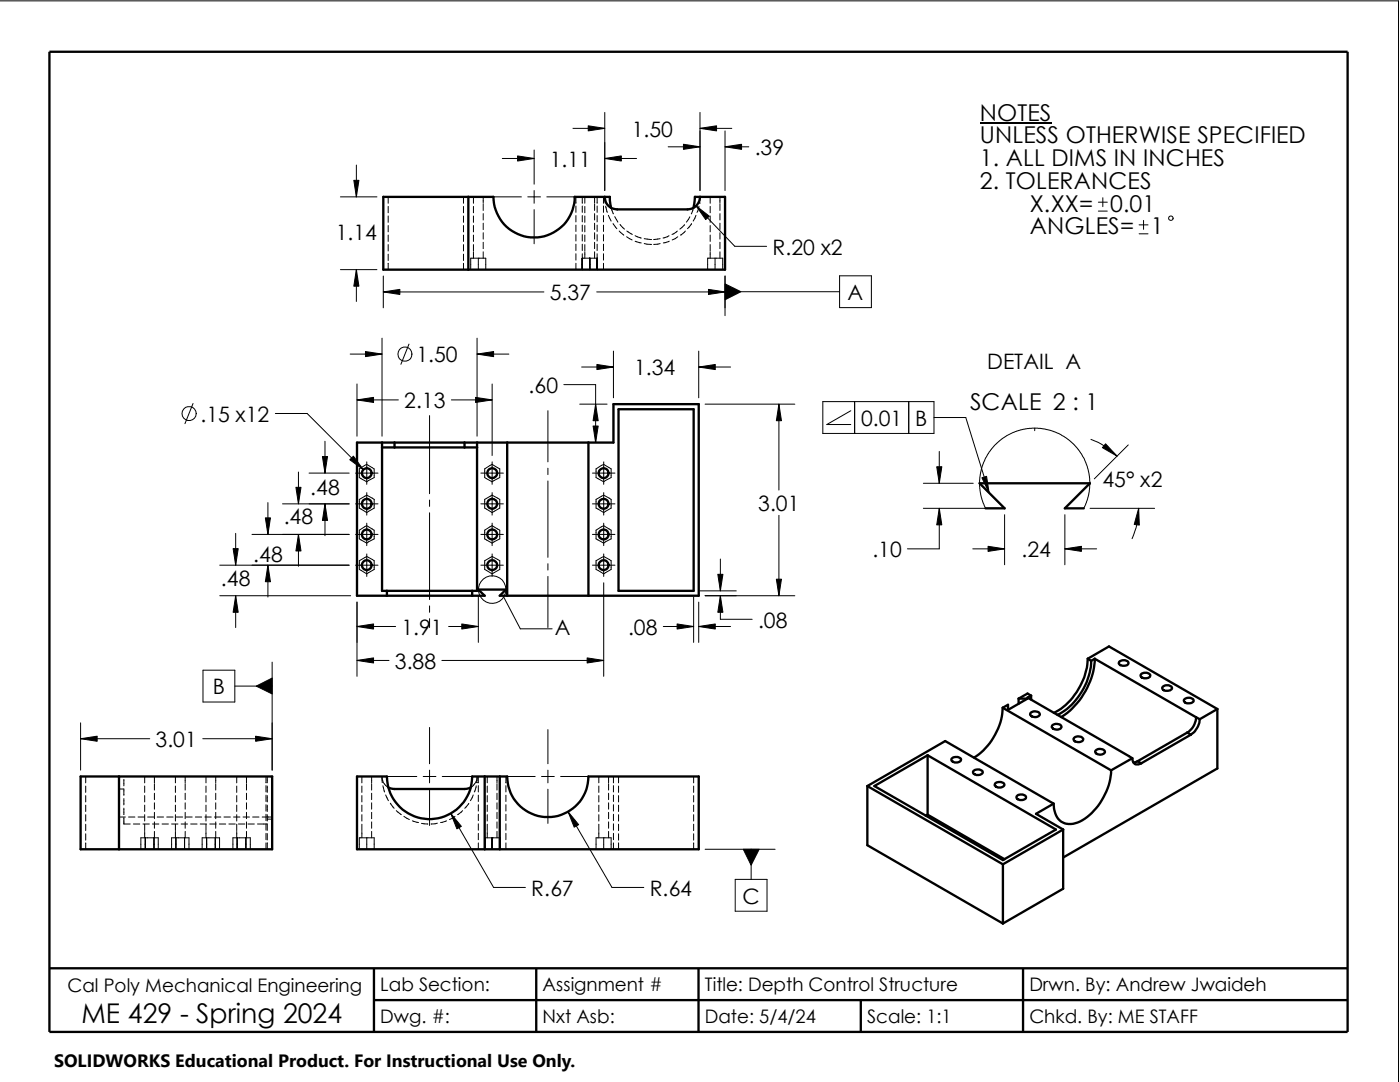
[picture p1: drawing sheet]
<svg xmlns="http://www.w3.org/2000/svg" width="279mm" height="216mm" viewBox="0 0 279 216" stroke-linecap="round" stroke-linejoin="round" font-family="sans-serif">
<g fill="none" stroke="#000" stroke-width=".2">
<path d="M-.1 .2h279.2v215.7M67.9 39.3h7.3M71.1 32.9v6.4M77.5 39.3v1.3M92.5 39.3v1.3M94.5 39.3v1.3M96.4 39.3v1.3M97.2 39.3h6.9M100.2 31.6h6.4M105.3 39.3h2.6M106.6 29.9v6.8M106.6 38v2.6"/>
<path d="M109.1 39.3h6.9M114.3 25.6h6.4M114.9 39.3v1.3M116.2 39.3v1.3M116.7 39.3v1.3M118.7 39.3v1.3M119.2 39.3v1.3M120.4 39.3v1.3M120.7 39.3l.1 1.2M120.7 22.4v15.6M120.7 31.6h6.3M133.3 29.3h6.4"/>
<path d="M139.7 39.3l-.1 1.2M139.7 22.4v15.6M139.7 25.6h6.3M141.7 39.3v1.3M143.7 39.3v1.3M144.7 26.1v11.9M144.7 29.3h4.7M220.1 39.5v1.7M67.9 53.8h7.3M71.1 53.8v6.4M76.5 58.3h32M76.5 55.1v6.3"/>
<path d="M77.5 41.2v1.3M77.5 43.1v1.3M77.5 45v1.3M77.5 46.9v1.3M77.5 48.8v1.3M77.5 50.7v1.3M77.5 52.5v1.3M92.5 41.2v1.3M92.5 43.1v1.3M92.5 45v1.3M92.5 46.9v1.3M92.5 48.8v1.3"/>
<path d="M92.5 50.7v1.3M92.5 52.5v1.3M93.9 53.8v-2.3h3v2.3M94.5 41.2v1.3M94.5 43.1v1.3M94.5 45v1.3M94.5 46.9v1.3M94.5 48.8v1.3M94.5 50.2v1.3M95.5 51.5v2.3M96.4 40.7v1.3M96.4 42.6v1.3"/>
<path d="M96.4 44.5v1.3M96.4 46.4v1.3M96.4 48.3v1.3M96.4 50.2v1.3M106.6 41.8v6.8M114.9 41.1v1.3M114.9 43v1.3M114.9 44.9v1.3M114.9 46.8v1.3M114.9 48.7v1.3M114.9 50.6v1.3M114.9 52.5v1.3"/>
<path d="M116.2 51.5h3M116.2 41.1v1.3M116.2 43v1.3M116.2 44.9v1.3M116.2 46.8v1.3M116.2 48.7v1.3M116.2 50.6v3.2M116.7 41.2v1.3M116.7 43.1v1.3M116.7 45v1.3M116.7 46.9v1.3M116.7 48.8v1.3"/>
<path d="M116.7 50.2v1.3M117.7 51.5v2.3M118.7 40.7v1.3M118.7 42.6v1.3M118.7 44.5v1.3M118.7 46.4v1.3M118.7 48.3v1.3M118.7 50.2v1.3M119.1 58.3h25.6M119.2 41.1v1.3M119.2 43v1.3M119.2 44.9v1.3"/>
<path d="M119.2 46.8v1.3M119.2 48.7v1.3M119.2 50.6v3.2M120.4 41.1v1.3M120.4 43v1.3M120.4 44.9v1.3M120.4 46.8v1.3M120.4 48.7v1.3M120.4 50.6v1.3M120.4 52.5v1.3M120.9 41.1l.3 1.3M121.4 43l.6 1.1"/>
<path d="M122 41.5l.4 1.2M122.3 44.6l.8 1M122.7 43.2l.6 1.1M123.6 46.1l.9 .8M123.7 44.8l.9 .9M125.1 47.2l1.1 .7M125.1 46.1l1.1 .7M126.7 48.1l1.3 .4M126.7 47l1.3 .5M128.6 48.6l1.2 .2M128.6 47.6l1.2 .2M129.8 48.8h.1"/>
<path d="M129.8 47.8h.1M131.7 48.6l-1.2 .2M131.7 47.6l-1.2 .2M133.5 47l-1.2 .5M133.6 48.1l-1.2 .4M135.2 46.1l-1.1 .7M135.3 47.2l-1.1 .7M136.6 44.8l-.9 .9M136.8 46.1l-1 .8M137.7 43.3l-.7 1M138 44.6l-.8 1M138.3 41.5l-.3 1.2"/>
<path d="M138.9 43l-.6 1.1M138.9 41.1l7.7 8h6.4M139.5 41.1l-.4 1.3M139.6 40.5h.1M141.2 53.8v-2.3h3v2.3M141.7 41.2v1.3M141.7 43.1v1.3M141.7 45v1.3M141.7 46.9v1.3M141.7 48.8v1.3M141.7 50.2v1.3M142.7 51.5v2.3"/>
<path d="M143.7 40.7v1.3M143.7 42.6v1.3M143.7 44.5v1.3M143.7 46.4v1.3M143.7 48.3v1.3M143.7 50.2v1.3M144.7 58.2h22.9M144.7 55.1v7.9M167.6 55h6.3v6.4h-6.3zM219.2 42.1h1.8M219.2 40.3h1.8M227.3 46.7h1.8"/>
<path d="M227.3 44.9h1.8M228.2 44v1.8M69.9 70.7h6.3M71.2 76.6v10.4M71.2 79.8h8.3M76.2 67.5v19.5M81.6 68.7l-1.6 4M90.1 79.8h8.1M95.2 67.5v19.5M95.2 70.7h6.4M98.2 76.6v14.3M112.5 76.8h6.4v11.5"/>
<path d="M116.1 73.2h6.3M122.4 70.1v9.3M139.4 70.1v9.3M139.4 73.2h6.4M38.5 80.5l-1.6 4M54.9 82.5h6.4l11.2 11.2M59.6 94.2v6.3M61.7 94.4h8M64.9 88.1v6.3M71 94.4h4.4M71.7 99.7l1.5-.9 1.1 .6 .4 .3v1.7l-1.5 .9-1.5-.9zM73.2 92.7l-1.5 .9v1.7l.4 .2 1.1 .6 1.5-.8v-1.7"/>
<path d="M73.2 92.2v4.4M73.2 98.3v4.5M73.2 92.7l1.4 .9M85.7 82.9v15.6M85.7 99.8v1.2M96 94.4h4.5M96.7 93.6l1.5-.9 1.5 .9v1.7l-1.5 .8-1.1-.6-.4-.2zM96.7 99.7l1.5-.9 1.1 .6 .4 .3v1.7l-1.5 .9-1.5-.9zM98.2 92.2v4.4M98.2 98.3v4.5M109.3 82v10.2M109.3 93.4v1.3"/>
<path d="M109.3 96v15.2M115.7 80.6h5.5M118.2 94.4h4.5M119 93.6l1.5-.9 1.5 .9v1.7l-1.5 .8-1.5-.8zM119 99.7l1.5-.9 1.1 .6 .4 .3v1.7l-1.5 .9-1.5-.9zM120.5 92.2v4.4M120.5 98.3v4.5M140.7 80.6h17.9M155.4 80.6v17.2M164.2 80.1h22.2v6.4h-22.2zM169.8 82l-4.8 2.7h4.8M170.6 80.1v6.4"/>
<path d="M181.4 80.1v6.4M184.3 96.4h9.9M186.4 83.3h6.3l4.7 15M187.5 90.1v6.3M206.5 85.4v.5M217.7 87.7a14.5 14.5 0 0 1 5.2 3.3M225.2 88.8l-6.8 6.7M43.9 112.8h25.8M43.9 118.9h26.1M47 106.4v6.4M47 118.9v6.3M50.3 106.6h19.4"/>
<path d="M53.5 100.3v6.3M53.5 112.8v6.3M56.4 100.5h13.3M59.6 106.6v6.4M64.9 100.5v6.4M71 112.8h4.4M71 100.5h4.4M71 106.6h4.4M71.7 111.9l1.5-.9 1.1 .6 .4 .3v1.7l-1.5 .9-1.5-.9zM73.2 104.9l-1.5 .9v1.7l.4 .2 1.1 .7 1.5-.9v-1.7M73.2 104.4v4.5M73.2 110.5v4.5"/>
<path d="M73.2 104.9l1.4 .9M85.7 102.3v17.3M95.5 118.9v9.3M96 112.8h4.5M96 100.5h4.5M96 106.6h4.5M96.7 105.8l1.5-.9 1.5 .9v1.7l-1.5 .9-1.1-.7-.4-.2zM96.7 111.9l1.5-.9 1.1 .6 .4 .3v1.7l-1.5 .9-1.5-.9zM98.2 104.4v4.5M98.2 110.5v4.5M100.5 119.2l3.3 6.3h6.4M109.3 112.5v1.2"/>
<path d="M109.3 115v10.2M118.2 112.8h4.5M118.2 100.5h4.5M118.2 106.6h4.5M119 105.8l1.5-.9 1.5 .9v1.7l-1.5 .9-1.5-.9zM119 111.9l1.5-.9 1.1 .6 .4 .3v1.7l-1.5 .9-1.5-.9zM120.5 104.4v4.5M120.5 110.5v4.5M120.5 116.3v18.7M138.4 119.2v9M139.7 117.9h7.2M140.7 118.9h17.9"/>
<path d="M143.8 118.9v4.7h6.3M143.8 111.5v6.4M155.4 102.8v16.1M184.3 101.4h14.9M187.5 101.4v8.1h-6.4M194.1 109.5h6.4M196.7 101.4l-1-2.7-.2-2.9 .4-2.5 1.2-2.7 1.8-2.2 2-1.4 2.1-1 1.3-.4 1.7-.2 2.5 .2 1.6 .4 1.7 .7 2.4 1.8 1.6 2.1 1.2 2.5 .5 3-.2 2.7-.5 1.4-.5 1.2M200.5 102.7v10M212.5 109.5h6.4M212.5 102.7v10M217.6 101.4h12.8M227.2 101.4a15 15 0 0 1-1.3 6.1"/>
<path d="M40.5 133.7h6.4v6.4h-6.4zM46.9 136.9h7.4M54.3 132.1v21.6M71.2 125h7.8M71.2 120.1v14.9M71.2 131.8h6.4M85.7 120.9v1.3M85.7 123.4v1.8M88.2 131.8h32.3M89.5 125h6M132.4 125h6M139.4 125h6.4"/>
<path d="M139.4 120.1v8.1M16.1 144.2v9.5M16.1 147.4h13.8M17.1 154.9v1.3M17.1 156.8v1.3M17.1 158.7v1.3M23.7 157.4h1v1.3M24.7 155.5v1.3M24.7 159.3v1.3M28.9 154.9v1.3M28.9 156.8v1.3M28.9 158.7v1.3"/>
<path d="M30.8 154.9v1.3M30.8 156.4v1.2M30.8 158.3v1.3M35 154.9v1.3M35 156.8v1.3M35 158.7v1.3M37 154.9v1.3M37 156.4v1.2M37 158.3v1.3M40.5 147.4h13.8M41.1 154.9v1.3M41.1 156.8v1.3"/>
<path d="M41.1 158.7v1.3M43.1 154.9v1.3M43.1 156.4v1.2M43.1 158.3v1.3M47.2 154.9v1.3M47.2 156.8v1.3M47.2 158.7v1.3M49.2 154.9v1.3M49.2 156.4v1.2M49.2 158.3v1.3M53.1 154.9v1.3M53.1 156.8v1.2"/>
<path d="M53.1 158.7v1.2M53.3 154.9v1.3M53.3 156.8v1.3M53.3 158.7v1.3M72.2 154.9v1.3M72.2 156.8v1.3M72.2 158.7v1.3M74.2 154.9v1.3M74.2 156.4v1.2M74.2 158.3v1.3M75.9 154.9h7.3M76.2 154.9l.1 1.3"/>
<path d="M76.2 155.3l.3 .8M76.4 156.8l.4 1.2M76.6 156.3l.9 .8M77 158.6l.5 1.2M84.5 154.9h2.5M85.7 145.2v7.2M85.7 153.7v2.5M85.7 157.5v7.2M88.3 154.9h7.2M94.4 158.6l-.5 1.2M94.8 156.3l-.9 .8M95 156.8l-.3 1.2"/>
<path d="M95.1 156.2h.1M95.2 154.9l-.1 1.3M95.2 155.3l-.3 .8M95.5 154.9v1.3M95.5 156.8v1.2M95.5 158.7v1.2M97.2 154.9v1.3M97.2 156.8v1.3M97.2 158.7v1.3M99.2 154.9v1.3M99.2 156.4v1.2M99.2 158.3v1.3"/>
<path d="M99.9 154.9h6.9M101 154.9v1.3M101 156.8v1.2M101 158.7v1.2M108.1 154.9h2.5M109.3 145.6v6.8M109.3 153.7v2.5M109.3 157.5v6.8M111.9 154.9h6.8M119.5 154.9v1.3M119.5 156.8v1.3M119.5 158.7v1.3"/>
<path d="M121.5 154.9v1.3M121.5 156.4v1.2M121.5 158.3v1.3M122.4 154.9v1.3M122.4 156.8v1.2M122.4 158.7v1.2M123.4 154.9v1.3M123.4 156.8v1.3M123.4 158.7v1.3M138.4 154.9v1.3M138.4 156.8v1.3M138.4 158.7v1.3"/>
<path d="M17.1 160.7v1.2M17.1 162.6v1.2M17.1 164.5v1.2M17.1 166.4v1.2M17.1 168.2v1.3M23.7 163h1.3M24.7 163.2v1.2h1.3M24.7 161.2v1.3M25.7 163h1.2M26.6 164.4h1.3M27.6 163h1.2M28.1 169.5v-2.3h3.5v2.3"/>
<path d="M28.5 164.4h1.3M28.9 160.7v1.2M28.9 162.6v1.2M28.9 164.5v1.2M28.9 165.9v1.3M29 167.2v2.3M29.5 163h1.2M30.4 164.4h1.3M30.7 167.2v2.3M30.8 160.2v1.3M30.8 162.1v1.3M30.8 164v1.3"/>
<path d="M30.8 165.9v1.3M31.4 163h1.2M32.3 164.4h1.3M33.3 163h1.2M34.2 164.4h1.3M34.2 169.5v-2.3h3.5v2.3M35 160.7v1.2M35 162.6v1.2M35 164.5v1.2M35 165.9v1.3M35.1 167.2v2.3M35.2 163h1.2"/>
<path d="M36.2 164.4h1.2M36.8 167.2v2.3M37 160.2v1.3M37 162.1v1.3M37 164v1.3M37 165.9v1.3M37.1 163h1.3M38.1 164.4h1.2M39 163h1.3M40 164.4h1.2M40.3 169.5v-2.3h3.5v2.3M40.9 163h1.3"/>
<path d="M41.1 160.7v1.2M41.1 162.6v1.2M41.1 164.5v1.2M41.1 165.9v1.3M41.2 167.2v2.3M41.9 164.4h1.2M42.8 163h1.3M43 167.2v2.3M43.1 160.2v1.3M43.1 162.1v1.3M43.1 164v1.3M43.1 165.9v1.3"/>
<path d="M43.8 164.4h1.2M44.7 163h1.3M45.7 164.4h1.2M46.5 169.5v-2.3h3.5v2.3M46.6 163h1.3M47.2 160.7v1.2M47.2 162.6v1.2M47.2 164.5v1.2M47.2 165.9v1.3M47.3 167.2v2.3M47.6 164.4h1.3M48.5 163h1.3"/>
<path d="M49.1 167.2v2.3M49.2 160.2v1.3M49.2 162.1v1.3M49.2 164v1.3M49.2 165.9v1.3M49.5 164.4h1.3M50.4 163h1.3M51.4 164.4h1.9v1.3M52.3 163h2M53.1 160.6v1.2M53.1 162.5v1.2M53.1 164.4v1.3"/>
<path d="M53.1 166.3v1.3M53.1 168.2v1.3M53.3 160.7v1.2M53.3 162.6v1.2M53.3 166.3v1.3M53.3 168.2v1.3M53.3 163.4h1M71.7 169.5v-2.3h3v2.3M72.2 160.7v1.2M72.2 162.6v1.2M72.2 164.5v1.2M72.2 165.9v1.3"/>
<path d="M73.2 167.2v2.3M74.2 160.2v1.3M74.2 162.1v1.3M74.2 164v1.3M74.2 165.9v1.3M77.9 160.3l.8 1M79.1 161.8l1 .8M80.6 162.9l1.1 .6M82.3 163.8l1.2 .3M84.1 164.3l1.2 .1M85.3 164.4h.1M87.3 164.3l-1.3 .1"/>
<path d="M89.1 163.8l-1.2 .3M90 162.3l8.5 14.8h6.4M90.8 162.9l-1.1 .6M92.3 161.8l-1 .8M93.6 160.3l-.8 1M95.5 160.6v1.2M95.5 162.5v1.2M95.5 164.4v1.3M95.5 166.3v1.3M95.5 168.2v1.3M97.2 160.7v1.2M97.2 162.6v1.2"/>
<path d="M97.2 164.5v1.2M97.2 165.9v1.3M98.2 167.2v2.3M99.2 160.2v1.3M99.2 162.1v1.3M99.2 164v1.3M99.2 165.9v1.3M99.7 167.2v2.3M99.8 167.2h-3.1v2.3M101 160.6v1.2M101 162.5v1.2M101 164.4v1.3"/>
<path d="M101 166.3v1.3M101 168.2v1.3M113.4 162l8.7 15.1h6.4M119 169.5v-2.3h3v2.3M119.5 160.7v1.2M119.5 162.6v1.2M119.5 164.5v1.2M119.5 165.9v1.3M120.5 167.2v2.3M121.5 160.2v1.3M121.5 162.1v1.3M121.5 164v1.3"/>
<path d="M121.5 165.9v1.3M122.4 160.6v1.2M122.4 162.5v1.2M122.4 164.4v1.3M122.4 166.3v1.3M122.4 168.2v1.3M123.4 160.7v1.2M123.4 162.6v1.2M123.4 164.5v1.2M123.4 166.4v1.2M123.4 168.2v1.3M138.4 160.7v1.2"/>
<path d="M138.4 162.6v1.2M138.4 164.5v1.2M138.4 166.4v1.2M138.4 168.2v1.3M140.7 169.5h14M146.7 175.5h6.4v6.3h-6.4zM149.9 169.5v6"/>
<circle cx="233.7" cy="43.6" r=".44"/>
<circle cx="80.8" cy="70.7" r="1.41"/>
<circle cx="37.7" cy="82.5" r="1.41"/>
<circle cx="98.2" cy="117.6" r="2.75"/>
</g>
<g fill="none" stroke="#000" stroke-width=".47">
<path d="M9.9 10.3h259v195.6h-259zM93.5 39.3v14.5M120.7 39.3a2.46 2.46 0 0 0 2.5 2.5h14a2.53 2.53 0 0 0 2.5-2.5M122 41.5l-.3-2.2h-7a8.1 8.1 0 0 1-8.1 8.1 8.1 8.1 0 0 1-8.1-8.1h-22v14.5h68.2v-14.5h-6l-.3 2.2M76.2 88.3h-5v30.6h6M76.2 88.3v29.6h1M76.2 89.3h2.5M76.2 88.3h2.5M78.7 88.3h14M78.7 88.3v1M78.7 89.3h14M92.7 88.3v1"/>
<path d="M92.7 89.3h2.5M92.7 88.3h2.5M95.2 88.3v29.6h-1M95.2 88.3h6M101.2 88.3v30.6M101.2 88.3h16.2M117.4 88.3h5v-7.7h17v38.3h-22M117.4 88.3v30.6M123.4 81.7h15v36.2h-15zM77.2 118.9h17M77.2 117.9h17M77.2 117.9v1"/>
<path d="M94.2 118.9h2.5l-1.2-1.3h5.5l-1.3 1.3h1.5M94.2 117.9v1M101.2 118.9h16.2M196.7 101.4h3.8l-5-5h22l-5 5h3.8M203.3 139.4h1.8l-3.9 2.2v-1l-1.1 .6M203.3 139.4v1M205.8 138.8v.8M205.8 138.8l-.7-.4-1.8 1M205.8 138.8l-.7 .4 20.9 12.1M217.1 131.4l.7 .5M217.1 131.4l4.2-2.4 21.7 12.5M217.1 131.4a13 13 0 0 1-6.8 10.8"/>
<path d="M217.8 131.9a13 13 0 0 1-6.8 10.8M218.5 131.4l20.2 11.7M218.5 131.4l-.7 .5M218.5 131.4a14.8 14.8 0 0 1-6.7 11.7M223.4 132.1a1.1 1.1 0 0 1 1.8 .3 1.22 1.22 0 0 1-1.9-.1zM227.8 134.5a1.24 1.24 0 0 1 1.8 .2 1.12 1.12 0 0 1-2 .1zM232 137.1a1.25 1.25 0 0 1 1.9 .1 1.12 1.12 0 0 1-2 .1zM236.3 139.6a1.25 1.25 0 0 1 1.9 .1 1.12 1.12 0 0 1-1.9 .1zM16.1 154.9h38.2v14.6h-38.2zM23.7 154.9v14.6M71.2 154.9h6a8.5 8.5 0 0 0 8.5 8.6 8.5 8.5 0 0 0 8.5-8.6h7a8.1 8.1 0 0 0 8.1 8.1 8.1 8.1 0 0 0 8.1-8.1h22v14.6h-68.2zM77.5 157.1l1.2 .3h14l1.2-.3"/>
<path d="M96.7 154.9v14.6M99.7 154.9v14.6M173.1 156.8l15.5-8.9 21.7 12.5M173.1 156.8l27.1 15.7M173.1 156.8v11.9l27.1 15.6M174.5 156.8l10.6-6.1 25.6 14.8-10.5 6.1zM185.1 150.7v11.9M189.9 151.3a1.3 1.3 0 0 1 1.9 .3 1.12 1.12 0 0 1-1.9 0zM194.3 153.8a1.13 1.13 0 0 1 1.8 .4 1.22 1.22 0 0 1-1.9-.1zM198.6 156.3a1.13 1.13 0 0 1 1.8 .4 1.22 1.22 0 0 1-1.9-.1zM200.1 141.2a12.8 12.8 0 0 1-5.7 10M200.1 141.2l21.6 12.5"/>
<path d="M202.9 158.8a1.1 1.1 0 0 1 1.9 .4 1.17 1.17 0 0 1-1.9-.1zM205.7 142.3a1.13 1.13 0 0 1 1.8 .3 1.19 1.19 0 0 1-1.9-.1zM210 144.8a1.13 1.13 0 0 1 1.8 .3 1.19 1.19 0 0 1-1.9-.1zM214.5 147.2a1.23 1.23 0 0 1 1.7 .3 1.06 1.06 0 0 1-1 .6 1.06 1.06 0 0 1-1-.7zM218.7 149.8a1.13 1.13 0 0 1 1.8 .3 1.19 1.19 0 0 1-1.9-.1zM221.7 153.7a12.4 12.4 0 0 1-6.6 10.4 3.2 3.2 0 0 1-4.7-2.7l-.1-1M226 151.3a1.08 1.08 0 0 0 .5 1.2 1.08 1.08 0 0 0 1.3-.2M226 151.3l-4.3 2.4M227 151.9l-.8 .2M227 151.9l.8 .4M236.9 146.2l.8 .4M236.9 146.2l-9.9 5.7"/>
<path d="M237.7 146.6l-9.9 5.7M238.7 143.1l.7 .4M238.7 143.1a3.8 3.8 0 0 1-1.8 3.1M239.4 143.5a4.1 4.1 0 0 1-1.7 3.1M243 141.5l-3.6 2M243 141.5v11.8l-30.8 17.8M185.1 162.6l15.4 8.8M185.1 162.6l-.4 .2M200.2 172.5v11.8M210.3 160.4l-3.5 2 5.4 3.1M212.2 165.5l-12 7M212.2 165.5v11.8l-12 7"/>
<path d="M9.9 193.2h259M74.6 193.2v12.7M74.6 199.6h194.3M107 193.2v12.7M139.4 193.2v12.7M171.8 199.6v6.3M204.2 193.2v12.7"/>
<circle cx="73.2" cy="94.4" r=".97"/>
<circle cx="98.2" cy="94.4" r=".97"/>
<circle cx="120.5" cy="94.4" r=".97"/>
<circle cx="73.2" cy="100.5" r=".98"/>
<circle cx="73.2" cy="112.8" r=".98"/>
<circle cx="73.2" cy="106.7" r=".97"/>
<circle cx="98.2" cy="100.5" r=".98"/>
<circle cx="98.2" cy="112.8" r=".98"/>
<circle cx="98.2" cy="106.7" r=".97"/>
<circle cx="120.5" cy="100.5" r=".98"/>
<circle cx="120.5" cy="112.8" r=".98"/>
<circle cx="120.5" cy="106.6" r=".97"/>
</g>
<path d="M195.5 24.6h14.4" fill="none" stroke="#000" stroke-width=".25"/>
<g fill="#000" stroke="#000" stroke-width=".2">
<path d="M70.6 36h1l-.5 3.3zM103.3 31.1l3.3 .5-3.3 .5zM117.4 25.1l3.3 .5-3.3 .5zM120.7 31.6l3.3-.5v1zM139.7 25.6l3.3-.5v1zM136.4 28.8l3.3 .5-3.3 .5zM144.7 29.3l3.3-.5v1zM71.1 53.8l.5 3.3h-1zM76.5 58.3l3.3-.6v1.1zM138.9 41.1l2.7 2-.8 .7zM141.4 57.7l3.3 .6-3.3 .5zM144.7 56.6l3.2 1.6-3.2 1.6z"/>
<path d="M71.2 79.8l3.3-.5v1zM72.9 70.1l3.3 .6-3.3 .5zM95.2 70.7l3.3-.6v1.1zM94.9 79.3l3.3 .5-3.3 .5zM119.1 72.7l3.3 .5-3.3 .5zM139.4 73.2l3.3-.5v1zM64.3 91.1h1.1l-.5 3.3zM69.8 91.7l.7-.7 2 2.7zM118.9 80.6l.5 3.3h-1zM118.4 85h1l-.5 3.3zM155.4 80.6l.6 3.3h-1.1zM186.9 93.1h1.1l-.5 3.3z"/>
<path d="M196 95.3l.9-.3 .5 3.3zM220.6 88.6l2.3 2.4-2.9-1.7zM47 118.9l.5 3.3h-1zM46.5 109.5h1l-.5 3.3zM53.5 112.8l.5 3.3h-1zM53 103.3h1l-.5 3.3zM59.1 97.2h1l-.5 3.3zM59.6 106.6l.5 3.3h-1zM64.9 100.5l.5 3.3h-1.1zM143.3 114.6h1l-.5 3.3zM143.8 118.9l.5 3.3h-1zM154.9 115.6h1.1l-.6 3.3z"/>
<path d="M187.5 101.4l.5 3.3h-1.1zM197.2 109l3.3 .5-3.3 .5zM212.5 109.5l3.3-.5v1zM227.2 101.4l.2 3.4-1-.2zM51.1 136.9l3.2-1.6v3.2zM71.2 131.8l3.3-.5v1zM71.2 125l3.3-.5v1zM92.2 124.5l3.3 .5-3.3 .5zM117.2 131.3l3.3 .5-3.3 .5zM135.1 124.5l3.3 .5-3.3 .5zM139.4 125l3.3-.5v1zM16.1 147.4l3.3-.5v1z"/>
<path d="M51 146.9l3.3 .5-3.3 .5zM90 162.3l2.1 2.6-.9 .5zM113.4 162l2.1 2.5-.9 .6zM148.3 169.5h3.2l-1.6 3.1z"/>
</g>
<path d="M10.8 209.2h104.1v6.7h-104.1z" fill="#fff"/>
<text font-size="5.4" x="16.3" y="204">ME 429 - Spring 2024</text>
<g font-size="4.6">
<text x="195.5" y="24.1">NOTES</text>
<text x="195.5" y="28.6">UNLESS OTHERWISE SPECIFIED</text>
<text x="195.5" y="33.1">1. ALL DIMS IN INCHES</text>
<text x="195.5" y="37.7">2. TOLERANCES</text>
<text x="205.5" y="42.2">X.XX=</text>
<text x="205.5" y="46.7">ANGLES=</text>
<text x="221.5" y="42.2">0.01</text>
<text x="229.7" y="46.7">1</text>
<text x="193.6" y="81.7">SCALE 2 : 1</text>
</g>
<g font-size="4.2">
<text x="126.1" y="27.3">1.50</text>
<text x="109.7" y="33.3">1.11</text>
<text x="150.6" y="30.9">.39</text>
<text x="67" y="47.8">1.14</text>
<text x="154.2" y="50.8">R.20 x2</text>
<text x="109.7" y="59.9">5.37</text>
<text x="169.2" y="59.9">A</text>
<text x="83.1" y="72.3">1.50</text>
<text x="126.6" y="74.9">1.34</text>
<text x="197" y="73.5">DETAIL A</text>
<text x="80.7" y="81.5">2.13</text>
<text x="105.5" y="78.4">.60</text>
<text x="40" y="84.2">.15 x12</text>
<text x="171.9" y="85">0.01</text>
<text x="182.7" y="85">B</text>
<text x="61.9" y="98.8">.48</text>
<text x="151.3" y="102">3.01</text>
<text x="220" y="97.2">45° x2</text>
<text x="56.6" y="104.6">.48</text>
<text x="50.5" y="112.1">.48</text>
<text x="174.1" y="111.2">.10</text>
<text x="203.9" y="111.2">.24</text>
<text x="44.1" y="117">.48</text>
<text x="151.3" y="125.3">.08</text>
<text x="80.1" y="126.7">1.91</text>
<text x="110.7" y="126.7">A</text>
<text x="125.3" y="126.7">.08</text>
<text x="78.8" y="133.4">3.88</text>
<text x="42.5" y="138.6">B</text>
<text x="31.1" y="149.1">3.01</text>
<text x="106" y="178.8">R.67</text>
<text x="129.7" y="178.8">R.64</text>
<text x="148.2" y="180.3">C</text>
</g>
<g font-size="3.7">
<text x="13.5" y="197.9">Cal Poly Mechanical Engineering</text>
<text x="75.9" y="197.8">Lab Section:</text>
<text x="108.3" y="197.8">Assignment #</text>
<text x="140.7" y="197.8">Title: Depth Control Structure</text>
<text x="205.4" y="197.8">Drwn. By: Andrew Jwaideh</text>
<text x="75.9" y="204.2">Dwg. #:</text>
<text x="108.3" y="204.2">Nxt Asb:</text>
<text x="140.7" y="204.2">Date: 5/4/24</text>
<text x="173.1" y="204.2">Scale: 1:1</text>
<text x="205.5" y="204.2">Chkd. By: ME STAFF</text>
</g>
<text font-size="3.6" x="10.8" y="213">SOLIDWORKS Educational Product. For Instructional Use Only.</text>
</svg>
